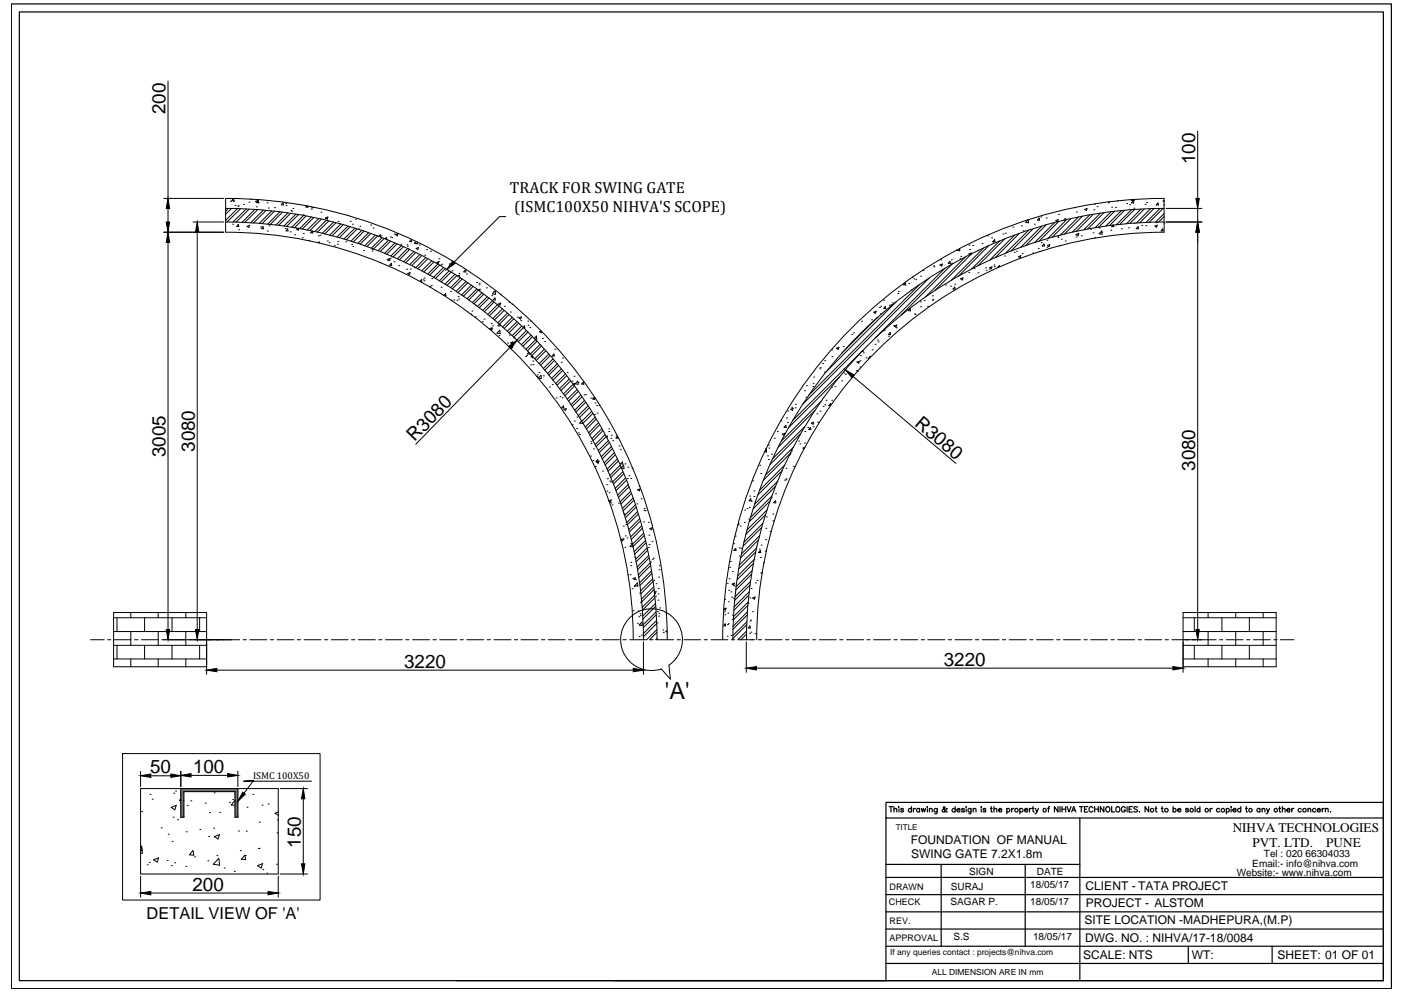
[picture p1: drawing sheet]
<svg xmlns="http://www.w3.org/2000/svg" width="297mm" height="210mm" viewBox="0 0 297 210" stroke-linecap="round" stroke-linejoin="round" font-family="sans-serif">
<!-- layer: 0 -->
<g fill="none" stroke="#000" stroke-width=".21">
<path d="M35.5 17.2v24.8M253.4 27.8v14.2M34.7 42h12.6M34.7 49.1h12.6M35.5 44.1v2.9M35.5 51.3v81.9M40.8 47h6.5M41.7 49.1v84.1M47.8 47a88.4 88.4 0 0 1 88.3 88.3M47.8 44.1a91.2 91.2 0 0 1 91.2 91.2M48.3 44.1l-.6 .6M48.6 42h.1"/>
<path d="M48.8 42.6h.1M49 44.1l-1.3 1.2M49.2 47.4h.1M49.4 42.6h.1M49.4 42l-.3 .4h.4M49.4 42l.1 .4M49.7 43.5h.1M50.2 44.1l-2.5 2.5M50.3 43.6h.1M50.4 43.6h.1M50.4 47.5l-.3 .4h.4l-.1-.4M50.5 48.6h.1"/>
<path d="M50.9 44.2l-2.9 2.8M51.5 43.3h.1M52.1 44.2l-2.8 2.8M52.3 47.9l.5-.2-.2 .4zM52.6 42.8h.1M52.7 44.3l-2.8 2.7M53.1 42.1h.1M53.9 44.3l-2.7 2.8M54.2 43.8h.1M54.3 42.9h.1M54.4 42.9l-.4-.3 .6-.2-.2 .5M54.5 44.4l-2.7 2.7"/>
<path d="M54.6 42.9h.1M54.6 42.4l.1 .5h-.4zM55.1 48h.1M55.7 47.9v.5h-.4zM55.7 44.5l-2.7 2.6M56.3 44.5l-2.7 2.7M56.5 42.9h.1M56.6 48.9h.1M56.8 44h.1M56.9 47.8h.1M57.5 44.6l-2.7 2.7M58.1 43.9h.1"/>
<path d="M58.1 44.7l-2.7 2.6M59.2 44.8l-2.6 2.6M59.8 44.9l-2.6 2.6M59.8 42.9l-.3 .4 .4 .1M59.9 42.9l.1 .5M60.4 48.4h.1M60.4 43.1h.1M60.5 43.5h.1M60.9 45.1l-2.5 2.5M60.9 48.8v-.4l-.4 .4 .4 .1M61.4 49.1h.1M61.5 45.2l-2.6 2.5"/>
<path d="M61.6 44.5h.1M61.7 44.7h.1M62 44.1h.1M62.3 49.7h.1M62.6 45.3l-2.5 2.5M63.1 48.3l-.4 .2 .4 .2 .1-.4M63.1 45.4l-2.5 2.5M64 50.3h.1M64.1 45.5h.1M64.2 49.4h.1M64.2 45.6l-2.4 2.5M64.8 45.7l-2.5 2.5"/>
<path d="M64.9 43.5l-.2 .3h.5l-.1-.2M65.3 50.9h.1M65.9 44.2h.1M65.9 45.9l-2.5 2.5M65.9 44h.1M66.1 48.9l-.4 .4h.5l-.1-.4M66.2 43.9h.1M66.4 46l-2.4 2.5M67.2 51.4l.4-.2-.1 .2M67.4 49.9h.1M67.4 46.3l-2.4 2.4M67.7 49.8h.1"/>
<path d="M67.9 44.9h.1M68 46.4l-2.4 2.4M68.9 46.2h.1M68.9 46.1l.5-.2-.2 .5zM69 46.6l-2.4 2.4M69.2 51h.1M69.5 46.8l-2.4 2.3M69.6 51.3h.1M70.6 47l-2.4 2.4M70.8 52h.1M71.1 47.1l-2.4 2.4M71.4 51.7h.1"/>
<path d="M71.4 51.1h.1M71.5 46.8h.1M72.1 47.4l-2.3 2.4M72.6 47.6l-2.3 2.3M73.1 51.2h.1M73.5 45.6h.1M73.6 47.9l-2.3 2.3M74.1 48l-2.3 2.3M74.1 46.8h.1M74.4 51.7h.1M74.5 47.4h.1M74.7 52.1h.1"/>
<path d="M75.1 48.3l-2.3 2.3M75.2 46.4h.1M75.6 48.5l-2.3 2.2M75.8 48.5h.1M76.1 47.9h.1M76.5 48.8l-2.3 2.2M76.9 53h.1M77 48.9l-2.3 2.3M78 49.3l-2.3 2.2M78.4 47.6h.1M78.4 49.4l-2.2 2.3M78.7 53.1h.1"/>
<path d="M78.7 52.8h.1M78.9 48.2h.1M79.4 49.8l-2.2 2.2M79.9 49.9l-2.3 2.3M80.1 50l.4-.3v.5M80.6 49.9h.1M80.8 50.3l-2.2 2.2M81.3 50.5l-2.3 2.2M81.5 50.6l.3-.4 .1 .5h-.2M81.9 54.9l.5-.2-.1 .5zM82.2 50.9l-2.2 2.2M82.4 55h.1"/>
<path d="M82.6 50.2h.1M82.6 54.6h.1M82.6 51l-2.2 2.2M82.8 55.7l.1 .5-.4-.1zM82.9 50.3h.1M83.3 55.4h.1M83.4 49.5h.1M83.6 51.4l-2.2 2.2M83.7 49.6l.5-.2-.1 .5zM84 51.6l-2.2 2.2M84.4 56.2h.1M84.8 51.7h.1"/>
<path d="M84.9 52l-2.2 2.2M85.3 52.2l-2.1 2.2M86 57h.1M86.1 51.8h.1M86.2 52.1h.1M86.2 52.6l-2.1 2.2M86.3 57.9l.5-.2-.2 .4zM86.3 52.6h.1M86.6 52.8l-2.1 2.2M86.8 56.9h.1M87.1 51.1l-.1-.4-.4 .4 .5 .1M87.5 53.2l-2.1 2.2"/>
<path d="M87.7 56.5l.2 .1M87.9 51.5h.1M88 53.5l-2.2 2.1M88 51.1l-.3 .4 .6 .1v-.4M88 52.6l.5-.2-.1 .4zM88.7 51.8h.1M88.8 53.9l-2.1 2.1M88.8 59.5l.4-.3 .1 .6M89.2 54.1l-2.1 2.1M89.5 59.2h.1M89.7 58.8h.1M89.7 59.4h.1"/>
<path d="M89.9 54h.1M90.1 54.5l-2.1 2.2M90.2 52.8h.1M90.5 54.8l-2.1 2.1M91.1 53.2h.1M91.3 59h.1M91.3 55.2l-2.1 2.1M91.8 55.4l-2.2 2.2M92.4 55.5l.5-.2-.2 .4zM92.6 55.9l-2.1 2.1M92.8 54.8h.1M93 56.1l-2.1 2.1"/>
<path d="M93.2 56.1h.1M93.5 55.9h.1M93.8 56.6l-2.1 2.1M94.2 56.8l-2.1 2.1M95 55.9h.1M95 57.3l-2.1 2.1M95.4 57.6l-2.1 2M95.6 57.3h.1M96 55.7h.1M96.2 58.1l-2.1 2M96.6 58.3l-2 2.1M96.8 58.4l.4-.2-.1 .4"/>
<path d="M97.1 57.9h.1M97.4 58.8l-2.1 2.1M97.8 59l-2.1 2.1M98.5 57.1l-.4 .4 .4 .1M98.5 57.1l.1 .5M98.6 59.6l-2.1 2M98.7 58h.1M99 59.8l-2.1 2.1M100.8 59.8h.1M101.4 59.9h.1M107 45.8h-1.3l-9.7 9.7M191.5 59.8l.1 .5h-.4z"/>
<path d="M192.3 60h.1M193.2 58.5l-.1 .1M193.3 59h.1M193.7 59.2h.1M194.8 58.4h.1M195.3 57.3h.1M196.5 58.9l-26.7 26.7M197.5 56.2h.1M197.6 56.5h.1M198.9 56.1l.5-.2-.2 .4zM199 55h.1M199.9 56.8l-14.7 14.7"/>
<path d="M201 55.3l.1 .4h-.5zM201.3 55h.1M201.3 55.7h.1M201.5 55.9l-10.9 10.8M202.9 52.9h.1M203 52.6v.5l-.6-.2h.1M203.1 54.8h.1M203.2 59l.5-.2-.1 .5zM203.3 54.3h.1M204.2 54.4l-8.4 8.4M205 57.6h.1M205 51.9h.1"/>
<path d="M205.1 52.8h.1M205.4 53.7l.1-.2-.5 .2 .2 .2M205.6 53.7l-7.8 7.8M205.8 51.9h.1M206.1 56.8h.1M206.8 53h.1M206.9 57.7h.1M207.8 51.5h.1M208.1 52.5l-6.9 6.8M208.5 56.7h.1M208.6 57.2h.1M208.9 49.9h.1"/>
<path d="M209.2 52l-6.4 6.4M209.3 56.9h.1M209.4 56.7l.5-.2-.2 .4zM209.8 50.3h.1M210 51.2h.1M210.3 56.1h.1M210.3 56.4h.1M210.4 50.7l.1 .5-.5-.1zM211.4 56.2l-.3 .4M211.4 56.2l.1 .3M211.5 51l-5.9 5.9M212.2 49.5h.1"/>
<path d="M212.5 54.2h.1M212.5 50.6l-5.6 5.6M212.7 49.3h.1M214.3 48h.1M214.6 53.4h.1M214.7 49.8l-5.3 5.3M215 53.2h.1M215.5 54.3l.5-.2-.2 .5zM215.7 49.4l-5.2 5.2M216.1 47.8h.1M216.3 53.7h.1M216.4 48.8h.1"/>
<path d="M217.5 46.5l.1 .6h-.6l.5-.6M217.6 48.7l-4.8 4.9M218.5 53.5h.1M218.6 48.4l-4.7 4.8M218.8 47.4h.1M219.7 52.6h.1M219.9 46.1v.5h-.4zM219.9 53.2h.1M220.2 45.9h.1M220.3 51.3h.1M220.4 47.9l-4.5 4.5M220.9 51.6l.1 .5h-.5z"/>
<path d="M221.3 46.1h.1M221.3 47.6l-4.4 4.4M221.5 52.3h.1M221.5 50.8h.1M221.6 51.9l.5-.1-.2 .4zM223.1 47.1l-4.2 4.2M223.4 46.7l.5-.2-.2 .4zM223.5 46.8h.1M223.8 50.2h.1M223.8 50h.1M224 45.4h.1M224 46.9l-4.2 4.1"/>
<path d="M224.2 52h.1M224.5 50.6h.1M225.1 46.6h.1M225.2 46.3h.1M225.4 51h.1M225.7 46.5l-4 4M226.5 46.3l-3.9 3.9M227.4 43.9h.1M227.6 49.7h.1M227.7 50.2h.1M227.7 44.9h.1M227.7 49.6l.5-.2-.1 .5z"/>
<path d="M228.2 45.9l-3.9 3.9M228.8 49.9h.1M229 45.8l-3.8 3.7M229.5 44.3l.5-.2-.1 .5zM230.5 45.5l-3.6 3.6M230.7 48.5h.1M231.3 49.3h.1M231.3 45.4l-3.6 3.6M231.4 44.4h.1M231.6 50.3h.1M231.6 43.2h.1M232.1 43.7h.1"/>
<path d="M232.6 48.2h.1M232.8 45.1l-3.5 3.5M233 49.1h.1M233.1 48.9l.1 .7-.7-.1zM233.6 45l-3.5 3.5M234.5 42.9h.1M234.6 42.7h.1M235 48.7h.1M235.1 44.8l-3.4 3.4M235.2 43.8h.1M235.3 47.9h.1M235.6 47.6v.3h-.4l.2-.2"/>
<path d="M235.8 44.7l-3.4 3.4M236 43.9h.1M236.4 42.5h.1M237.3 48.4h.1M237.3 44.6l-3.3 3.2M237.9 44.5l-3.2 3.2M238.4 43.1h.1M238.7 48.2h.1M239 43.3h.1M239.4 44.4l-3.2 3.2M239.5 42.2l-.2 .2 .7 .1v-.3M239.8 42.5v.5l-.4-.1z"/>
<path d="M239.9 44.1h.1M239.9 47.3h.1M240.1 44.3l-3.2 3.2M240.8 47.9l.1 .5h-.5zM241.4 44.2l-3.1 3.2M241.5 47.7h.1M242.1 44.2l-3.1 3.1M242.3 43.3h.1M242.4 47.7h.1M242.6 42.9h.1M243.4 44.1l-3 3.1M244.1 44.1l-3 3"/>
<path d="M244.3 47.8l.5-.1-.1 .4zM244.7 47.1h.1M245.1 43.4h-.5l.4-.4 .1 .4M245.4 44.1l-2.9 3M246 48.4l.1 .5-.5-.1zM246.1 44.1l-3 2.9M246.2 43.4h.1M246.2 47.2h.1M246.3 42.5h-.2l.2 .2M246.3 45.2l-1.8 1.8M246.3 45.8l-1.2 1.2M246.3 42v7.1"/>
<path d="M246.3 47a88.4 88.4 0 0 0-88.4 88.3M246.3 49.1a86.2 86.2 0 0 0-86.2 86.2M246.3 44.1a91.2 91.2 0 0 0-91.2 91.2M246.3 42a93.4 93.4 0 0 0-93.4 93.3M246.7 44.1h7.6M246.7 47h7.6M253.4 44.1v2.9M253.4 49.1v84.1M90.9 60.7l.2-.1-.1 .2M91.3 60.4h.1M93.3 60.8h.1M94.3 62.1l-.4 .4"/>
<path d="M94.3 62.1v.5l-.4-.1M95.3 61.7h.1M95.5 63.5h.1M96 63.5h.1M96.7 63.5h.1M96.9 62.7h.1M97.1 63.3h.1M99.7 66.5l.1-.1v.2M99.7 60.4l-2.1 2M99.9 65.8h.1M100.1 60.6l-2.1 2.1M100.5 67h.1"/>
<path d="M100.6 64.6h.1M100.9 61.2l-2.1 2M101.1 61.4l.5-.2-.1 .4M101.2 61.4l-2 2.1M101.4 60.3h.1M102 62l-2.1 2M102.1 68.1h.1M102.3 62.3l-2 2M102.4 67.5h.1M102.9 60.9h.1M103.1 62.8l-2.1 2M103.4 63.1l-2 2"/>
<path d="M103.7 69.6l.5-.2-.2 .4zM103.8 69.4h.1M104 68.5h.1M104 62.6h.1M104.2 62.2l.6-.6v.7zM104.2 63.7l-2.1 2M104.2 68.9h.1M104.5 61.7h.1M104.5 63.9l-2 2.1M104.7 63l.1 .5-.5-.1zM105.1 70.5l.6-.6 .1 .7-.7-.1M105.2 64.5l-2 2"/>
<path d="M105.4 64.3l.5-.2-.1 .4zM105.6 71h.1M105.6 64.8l-2.1 2M105.6 68.6l-.2 .3h.4M105.8 68.7v.2M105.9 62.3h.1M106.3 65.4l-2 2M106.7 65.7l-2.1 2M106.7 64.8h.1M107.3 66.3l-2 2M107.4 72.6h.1M107.7 73.3h.1"/>
<path d="M107.7 66.6l-2.1 2M107.7 64h.1M107.8 70.9h.1M107.9 73.6l-19.9 20.4M108 66h.1M108 72.5l.5-.2-.1 .5zM108.3 73.6h.1M108.4 64.4h.1M108.4 67.2l-2.1 2M108.7 67.5l-2 2M108.7 71.5h.1M109.4 68.1l-2.1 2"/>
<path d="M109.4 67.1h.1M109.7 68.4l-2 2M109.8 67.3l.5-.3-.2 .5zM110.2 67.8h.1M110.4 69l-2 2M110.7 69.3l.2-.4 .1 .5h-.2M110.7 69.3l-2 2.1M111.2 75.4h.1M111.4 70l-2.1 2M111.4 75.2h.1M111.7 67.9h.1M111.7 68.8h.1"/>
<path d="M111.7 70.3l-2 2M111.9 74.5l-.3 .4h.4v-.2M112.1 69.3h.1M112.3 68h.1M112.3 77.2h.1M112.3 70.9l-2 2M112.4 75.5l.3 .2 .1-.2M112.6 75.4l-.3 .1M112.7 71.2l-2.1 2.1M112.7 76.4h.1M112.8 77.1h.1M113 71.6l.5-.5 .1 .7-.5-.1"/>
<path d="M113.3 71.9l-2 2M113.6 79.7h.1M113.6 72.2l-2 2M113.7 79.3h.1M114 78.8h.1M114.2 72.9l-2 2M114.5 70l-.4 .2 .4 .2 .1-.3M114.5 73.2l-2 2.1M114.8 71.6h.1M115 79.5h.1M115.2 73.9l-2.1 2M115.2 72.2h.1"/>
<path d="M115.5 74.2l-2.1 2.1M116.1 74.9l-2 2M116.4 75.3l-2 2M117 75.9l-2 2.1M117.2 74.9l-.4 .4h.4M117.2 74.9l.1 .4M117.3 76.3l-2 2M117.4 73.9h.1M117.9 77l-2 2M118.2 77.3l-2.1 2.1M118.7 76.7h.1M118.7 78l-2 2.1"/>
<path d="M119 75.8h.1M119 78.4l-2 2.1M119.6 79.1l-2.1 2.1M119.9 79.5l-2.1 2M120 78.8h.1M121.4 79.6h.1M172.2 79.8h.1M173.4 78h.1M173.5 77.8h.1M174.1 76.9h.1M174.4 78.7h.1M174.5 76.3h.1"/>
<path d="M176 74h.1M176 75.5h.1M177 73.7l.5-.2-.2 .4zM177.7 79.7l-10.9 10.8M178.4 73.3h.1M178.5 78.9h.1M178.9 79.2h.1M180.2 70.8h.1M180.5 79.7l21.8 18.4M180.5 70.4h.1M181.2 78.4h.1M181.3 76.6l.5-.2-.1 .5z"/>
<path d="M181.3 78.6h.1M181.9 77.7h.1M182 76.4h.1M182 75.3h.1M182.2 70.4h.1M182.3 68h.1M182.4 74.3l-14.7 14.7M182.6 74.1v.3l-.2-.1M182.7 74.7h.1M183.2 75.7h.1M184.2 75.6l-.1-.2-.3 .4h.1M184.4 67.7h.1"/>
<path d="M184.5 74h.1M184.9 66.1l.5-.2-.2 .4zM185.2 72.8h.1M185.5 67.3h.1M185.6 72h.1M185.7 67.1l-7.6 7.6M185.8 72.3h.1M186 65.1h.1M186.3 66.4h.1M186.3 64.8h.1M187 63.5h.1M187.1 70h.1"/>
<path d="M187.3 64.8l.1 .5h-.4zM188 71.1h.1M188.2 64.6h.1M188.3 70.3l.1 .5h-.4zM188.5 64.5h.1M188.8 64.1h.1M189 68.9h.1M189.2 69l.5-.2-.1 .4zM189.6 69.4h.1M189.7 63.8l-15 14.9M189.9 62.1h.1M190.1 61.7h.1"/>
<path d="M192.6 65.3v.5l-.4-.1zM192.8 61.3h.1M193.5 66.4h.1M193.6 66.5h.1M194.6 60.2l-23.5 23.4M194.7 63.9h.1M194.8 64.9h.1M195.5 63.6h.1M196.3 64.8h.1M197.3 63.5h.1M197.3 62.6h.1M197.3 63.4h.1"/>
<path d="M200.1 60.3h.1M201.2 60.6h.1M202 60.1h.1M202 60.7l.1 .5h-.5zM114.5 80.1v-.7l-.6 .6 .6 .1M116.3 81.9h.1M116.8 81.4h.1M117.7 84.2h.1M118.5 83.9h.1M118.9 84.2h.1M119.2 85.9l.1 .4h-.4zM119.3 86.6l.5-.2-.1 .5z"/>
<path d="M120.4 80.2l-2 2M120.7 80.6l-2 2M121 89.9h.1M121.1 80.6h.1M121.2 81.3l.4-.2-.2 .5M121.3 81.3l-2.1 2.1M121.5 89.1h.1M121.5 81.7l-2 2.1M121.7 81.2l.5-.6 .1 .7-.6-.1M122 90.7h.1M122.1 88.3h.1M122.1 82.5l-2.1 2"/>
<path d="M122.3 81h.1M122.3 82.8l-2 2.1M122.4 91.6h.1M122.6 91.9h.1M122.9 83.6l-2.1 2M123 89.1l-.4 .4 .7 .1v-.1M123.1 84l-2 2M123.4 80.8l.1 .5h-.5zM123.6 83.6h.1M123.6 84.7l-2 2.1M123.9 83.5h.1M123.9 85.1l-2.1 2.1"/>
<path d="M124.4 85.9l-2.1 2.1M124.7 86.3l-2.1 2.1M125 96.5h.1M125 84.2h.1M125 93.5h.1M125 93.8h.1M125.2 87.1l-2.1 2M125.4 84.5h.1M125.4 87.5l-2.1 2.1M125.5 97.4h.1M125.5 95h.1M125.8 87.7h.1"/>
<path d="M125.8 84.1l-.4 .2 .4 .2 .1-.3M125.9 85.3h.1M125.9 88.3l-2.1 2.1M125.9 98.7h.1M126.1 88.7l-2 2.1M126.2 85.8h.1M126.2 97.8l.5-.2-.1 .4zM126.4 87.4h.1M126.4 97.3l-.3 .4h.4M126.5 97.3l.1 .4M126.6 89.5l-2.1 2.1M126.7 85.8h.1"/>
<path d="M126.9 89.9l-2.2 2.1M127.3 90.7l-2.1 2.1M127.5 99.7h.1M127.5 91.1l-2 2.1M128 92l-2.1 2.1M128.4 92.7l.1-.4-2.4 2.2M128.7 93.2l-2.1 2.2M128.8 90.7h.1M128.8 91.3h.1M128.9 93.7l-2.1 2.1M129.2 92.7h.1M129.3 92.1h.1"/>
<path d="M129.3 94.5l-2.1 2.1M129.5 94.9l-2.1 2.2M129.7 93.2h.1M129.9 95.8l-2.1 2.1M130.2 96.3l-2.2 2.1M130.3 92.3h.1M130.6 97.1l-2.2 2.2M130.6 92.3l-.3 .4h.5l-.1-.2M130.8 97.6l-2.2 2.1M131 94.3h.1M131.2 98.5l-2.2 2.1M131.3 95.2h.1"/>
<path d="M131.4 98.9l-2.2 2.2M131.4 99l.5-.6 .1 .7-.6-.1M131.7 97.7l.1 .5h-.5zM131.8 99.8l-2.2 2.2M132.2 98.2h.1M132.8 98.8h.1M133.7 99h.1M160.7 98.5h.1M162 95l.1 .4h-.2M162.1 95l.1 .7-.4-.1M162.4 96.5h.1M162.5 94.2h.1"/>
<path d="M162.6 97.2h.1M162.7 94.8h.1M163.2 96.1h.1M163.8 92.7h.1M164.5 91.3h.1M165.2 89.1h.1M165.5 99.6l-5.2 5.1M165.5 91.9l.5-.2-.1 .4zM166 98.4l-5.3 5.3M166.2 90l-.3 .4 .4 .1M166.3 99.1h.1M166.3 90l.1 .5"/>
<path d="M166.4 88.4h.1M166.6 89.4h.1M166.7 87h.1M167.1 96.2h.1M167.2 96l-5.7 5.6M167.3 95.7v.2h-.1M167.3 86.6l.5-.2-.1 .5zM167.5 95.4h.1M167.5 86.2h.1M167.8 94.6l-5.8 5.9M167.9 98.7h.1M168.2 86.3h.1"/>
<path d="M168.3 85.5h.1M169 93.3h.1M169.2 93.9h.1M169.4 91.8l-6.5 6.5M170.2 93.8h.1M170.2 82.7h.1M170.3 94.7l-.4 .1 .2 .2M170.3 90.3l-6.9 6.8M170.3 91.3h.1M170.5 84.1h.1M170.6 81.6h.1M170.9 90.5h.1"/>
<path d="M171.5 90.5l.1 .4h-.5zM171.6 89.5l.6-.1-.2 .4zM172 81.8h.1M172 81.1h.1M172 90.3h.1M172.4 86.9l-7.8 7.7M172.8 87.6h.1M173 89.4h.1M173.5 87h.1M173.8 84.9l-8.5 8.4M174.1 86h.1M174.5 85.7h.1"/>
<path d="M174.7 84.7h.1M175.7 85.4l-.4 .4 .4 .1M175.7 85.4l.1 .4M175.9 81.9h.1M176 84.7h.1M176.6 81.8h.1M178.1 80.6h.1M128.4 103.9h.1M128.4 102.6h.1M128.5 101.3h.1M128.8 106l.5-.2-.2 .4zM128.8 104.3h.1"/>
<path d="M129 101.8h.1M129.2 106.4h.1M129.2 102h.1M129.5 106.8h.1M130.8 106.5h.1M131.9 111.3h.1M131.9 114.1h.1M131.9 114l-.2 .5-.4-.3 .6-.2M131.9 108.7h.1M132 100.2l-2.2 2.2M132.2 115.8h.1M132.3 113.4h.1"/>
<path d="M132.3 101.2l-2.2 2.2M132.4 111h.1M132.5 101.6l-2.2 2.2M132.7 113.8h.1M132.7 101.2h.1M132.9 102.6l-2.2 2.2M133.1 100.7h.1M133.1 103l-2.3 2.2M133.4 115h.1M133.4 119.7h.1M133.4 104l-2.2 2.2M133.5 119h.1"/>
<path d="M133.5 101.2h.1M133.6 104.4l-2.3 2.3M133.7 115.3h.1M133.8 115.1l-.5 .5 .6 .1M133.9 105.4l-2.3 2.2M134.1 105.9l-2.3 2.2M134.3 117.9h.1M134.4 106.8l-2.3 2.3M134.6 107.3l-2.3 2.3M134.7 106.6h.1M134.9 108.3l-2.3 2.3M134.9 103.6l.4 .3 .1-.5-.5 .3"/>
<path d="M135 108.8l-2.3 2.3M135.2 102.9h.1M135.3 109.8l-2.3 2.3M135.5 110.3l-2.4 2.3M135.7 105.6h.1M135.7 111.3l-2.3 2.3M135.9 111.8l-2.4 2.4M136.1 110.4h.1M136.2 112.8l-2.4 2.4M136.2 108h.1M136.3 107.6h.1M136.3 113.3l-2.4 2.4"/>
<path d="M136.5 108.1h.1M136.6 114.4l-2.5 2.3M136.6 114.9l-2.3 2.4M136.9 115.9l-2.4 2.4M137 116.4l-2.4 2.5M137.2 115.9h.1M137.2 110.5h.1M137.2 117.5l-2.4 2.5M137.3 113.2h.1M137.3 115.2h.1M137.3 118.1l-2.4 2.5M137.5 111.9l.5-.2-.1 .4z"/>
<path d="M137.5 119.2l-2.5 2.5M137.6 119.7l-2.5 2.5M137.7 118.9h.1M138 114.6h.1M138 118.3h.1M138.2 118.1h.1M139.5 119.7h.1M154.5 118.8h.1M155.2 115h.1M155.6 113.4h.1M155.6 116l-.3 .4 .4 .1-.1-.5M156.1 111l.2 .1"/>
<path d="M156.3 110.5v.5M156.4 115.9h.1M156.4 117.6h.1M156.6 111.3h.1M156.7 116h.1M157.5 110.6h.1M157.6 107.9h.1M158.1 107.6h.1M158.4 109.8h.1M158.5 107.4h.1M158.6 105h.1M158.9 105.9l-.1-.4-.3 .4 .4 .1"/>
<path d="M158.9 106.1h.1M159.2 101.8h.1M159.4 119.2l-3.5 3.5M159.5 105.1h.1M159.5 103.9h.1M159.5 118.4l-3.5 3.5M159.9 116.8l-3.6 3.6M160.1 115.9l-3.7 3.7M160.5 114.2l-3.8 3.8M160.6 116.2h.1M160.6 116.9h.1M160.7 113.4l-3.8 3.8"/>
<path d="M160.9 116.5v.4h-.4zM160.9 118h.1M160.9 100.2h.1M161 115.3h.1M161.1 111.6l-3.9 4M161.4 110.7l-4 4.1M161.5 119.1h.1M161.9 116.6h.1M162 114.2h.1M162 108.9l-4.2 4.2M162 111.8h.1M162.1 109.4h.1"/>
<path d="M162.2 107.9l-4.2 4.3M162.9 112.5h.1M162.9 106l-4.4 4.4M163.2 105.4h.1M163.3 105l-4.5 4.5M163.5 110.2h.1M163.5 108.7h.1M164 106l-.3 .4h.4M164.1 104.5h.1M164.1 105.9l.1 .5M164.1 102.9l-4.7 4.7M164.5 101.8l-4.8 4.9"/>
<path d="M166 101.6h.1M166.2 101.5h.1M166.4 101.3h.1M19.2 135.4h2.8M22.8 135.4h.6M24 130.7h19.7M24 133.6h19.7M24 136.6h19.7M24 139.4h19.7M24.2 135.4h3.6M24.8 130.7v2.9M24.8 136.6v2.8"/>
<path d="M27.7 129.6v1.1M27.7 133.6v3M27.7 139.4v1.7M28.5 135.4h.7M29.9 135.4h3.6M30.6 130.7v2.9M30.6 136.6v2.8M33.5 129.6v1.1M33.5 133.6v3M33.5 139.4v1.7M34.2 135.4h16.5M36.4 130.7v2.9"/>
<path d="M36.4 136.6v2.8M39.3 129.6v1.1M39.3 133.6v3M39.3 139.4v1.7M42.2 130.7v2.9M42.2 136.6v2.8M51.4 135.4h.7M52.9 135.4h3.6M57.2 135.4h.7M58.6 135.4h3.6M62.9 135.4h.7M64.3 135.4h3.6"/>
<path d="M68.7 135.4h.7M70.1 135.4h3.5M74.4 135.4h.7M75.8 135.4h3.6M80.1 135.4h.7M81.6 135.4h3.5M85.8 135.4h.8M87.3 135.4h3.6M91.6 135.4h.7M93 135.4h3.6M97.4 135.4h.6M98.7 135.4h3.6"/>
<path d="M103.1 135.4h.7M104.5 135.4h3.6M108.8 135.4h.7M110.2 135.4h3.6M114.5 135.4h.8M116 135.4h3.6M120.3 135.4h.7M121.7 135.4h3.6M126 135.4h.7M127.5 135.4h3.5M131.8 135.4h.7M132.9 121.7h.1"/>
<path d="M133.2 135.4h3.6M133.3 121.6h.1M133.7 124.6h.1M133.9 129.2h.1M133.9 122.4l.5-.2-.1 .5zM134 135.3a86.2 86.2 0 0 0-86.2-86.2l-.1-7.1a93.4 93.4 0 0 1 93.5 93.3M134.2 124.1h.1M134.3 123.9l.6-.6v.7zM134.4 122.6h.1M134.9 131.9h.1M135 129.3h.1M135.2 130.5h.1"/>
<path d="M135.2 134.7h.1M135.3 132.3h.1M135.3 125.5h.1M135.4 129.9h.1M135.5 130.2h.1M135.5 127.5h.1M135.7 134.4h.1M135.8 131.6l-.6 .6 .7 .2M135.8 131.6l.1 .7M136.1 135.8v6.9M137.8 120.8l-2.5 2.5M137.9 121.4l-2.5 2.5"/>
<path d="M138.1 122.5l-2.6 2.5M138.2 123l-2.6 2.6M138.3 124.2l-2.6 2.6M138.3 122.8h.1M138.4 124.7l-2.7 2.7M138.4 125.3l.4-.1-.1 .4-.2-.1M138.5 125.9l-2.7 2.7M138.5 126.5l-2.6 2.6M138.7 127.7l-2.7 2.7M138.7 126.1h.1M138.7 128.3l-2.7 2.7M138.8 123.5h.1"/>
<path d="M138.8 129.5l-2.8 2.7M138.8 130.1l-2.7 2.7M138.9 131.3l-2.8 2.8M138.9 131.9l-2.8 2.8M138.9 135.4h3.6M139 133.2l-2.2 2.2M139 135.1l-.3 .3M139 133.8l-1.6 1.6h.8M139 131.8h.1M139.1 129.4h.1M139.2 127h.1M139.2 125.7h.1"/>
<path d="M139.3 124.5h.1M139.3 122.1h.1M139.3 130.4h.1M139.4 129.8h.1M139.4 120.6h.1M139.6 128.6h.1M140.2 133.3h.1M140.3 133.8h.1M141.1 133.5l-.2 .1 .2 .2M143.2 135.4h.8M144.7 135.4h3.5M149 135.4h.7"/>
<path d="M150.4 135.4h3.6M153.1 128.9l.5-.2-.1 .4zM153.2 129.5h.1M153.3 126.8h.1M153.4 130.1h.1M153.4 132l-.3 .4h.4M153.4 132l.1 .4M153.8 134.6h.1M153.9 123.4h.1M153.9 132.2h.1M154 129.7h.1M154.1 127.3h.1"/>
<path d="M154.1 132h.1M154.2 124.9h.1M154.2 122.5h.1M154.4 120h.1M154.6 125.3h.1M154.6 134.5h.1M154.7 135.4h.7M154.8 126.4h.1M154.9 131h.1M154.9 123.6l.5-.2-.1 .5zM154.9 120.9h.1M154.9 130.2h.1"/>
<path d="M155.2 126.6h.1M155.3 124h.1M157.9 135.8v6.5M157.9 133.5l-1.8 1.9h3.6M157.9 134.2l-1.2 1.2M158 132.2l-2.9 2.9M158 131.6l-2.9 2.9M158.1 130.2l-3 3M158.1 129.5l-3 3M158.2 128.1l-3.1 3.1M158.3 127.7h.1M158.3 127.6v.1"/>
<path d="M158.3 127.4l-3.1 3.1M158.4 126l-3.1 3.1M158.5 125.3l-3.2 3.1M158.6 134h.1M158.7 126.5h.1M158.7 132.4v.5h-.4zM158.7 131.4h.1M158.7 123.8l-3.3 3.2M158.8 131.2h.1M158.8 123l-3.3 3.3M158.9 133.8h.1M158.9 124.5h.1"/>
<path d="M159 121.5l-3.4 3.4M159.1 135.4h.1M159.1 120.8l-3.4 3.3M159.2 129.4h.1M159.7 134.1h.1M159.8 126.3l-.2 .5-.4-.3 .6-.1M159.8 123.3h.1M160.1 122.8h.1M160.4 135.4h.7M161.2 121.1l-.2 .1 .2 .2M161.9 135.4h3.6M166.2 135.4h.7"/>
<path d="M167.6 135.4h3.6M171.9 135.4h.7M173.3 135.4h3.6M177.7 135.4h.7M179.1 135.4h3.6M183.4 135.4h.7M184.8 135.4h3.6M189.1 135.4h.8M190.6 135.4h3.6M194.9 135.4h.7M196.3 135.4h3.6M200.6 135.4h.7"/>
<path d="M202 135.4h3.6M206.4 135.4h.7M207.8 135.4h3.6M212.1 135.4h.7M213.5 135.4h3.6M217.8 135.4h.8M219.3 135.4h3.5M223.5 135.4h.8M225 135.4h3.6M229.3 135.4h.7M230.7 135.4h3.6M235 135.4h.7"/>
<path d="M236.5 135.4h3.6M240.8 135.4h.7M242.2 135.4h3.6M246.5 135.4h.7M247.9 135.4h9.4M250.3 130.7h19.7M250.3 133.6h19.7M250.3 136.6h19.7M250.3 139.4h19.7M252.7 130.7v2.9M252.7 136.6v2.8M255.6 129.6v1.1"/>
<path d="M255.6 133.6v3M255.6 139.4v1.7M258 135.4h.7M258.5 130.7v2.9M258.5 136.6v2.8M259.4 135.4h3.6M261.4 129.6v1.1M261.4 133.6v3M261.4 139.4v1.7M263.7 135.4h.7M264.3 130.7v2.9M264.3 136.6v2.8"/>
<path d="M265.2 135.4h3.6M267.2 129.6v1.1M267.2 133.6v3M267.2 139.4v1.7M269.5 135.4h.7M270.9 135.4h2.9M25.9 159.5h41.8v30.9h-41.8zM43.7 141.1h-19.7v-11.5h19.7v13.1M45.9 141.8h88.1M141.5 140.7l.3 3-1.9-2.1a6.5 6.5 0 0 1-8.6-7 6.5 6.5 0 0 1 9.9-4.9 6.5 6.5 0 0 1 .3 11.1M160 141.4h88.1M250.3 141.1h19.7v-11.5h-19.7v12.7"/>
<path d="M29.7 166.9h29.2v18h-29.2zM29.7 179.9l.3 .1M29.7 163.2v3.2M29.8 179l-.1 .1M29.9 179l.1 1M30 171.7h.1M30 179.1l-.3 .3M30 179.1l.1 1.4M31.7 168.1h.1M31.9 164.2h4.2M32.2 169.1h.1M34.1 175.2h.1"/>
<path d="M35.6 176.5h.1M36.2 170.8l1.1-.4-.3 1zM36.4 178h.1M36.6 172.9h.1M36.8 167.8h.1M37.2 167.4h.1M37.6 173.5h.1M38.3 169l-.3 .4h.3M38.3 166.9v6h.6v-5.4h10.8v5.4h.6v-6M38.3 163.2v3.2M39.4 176h.1M39.6 170.5h.1"/>
<path d="M40.4 169.4h.1M40.4 164.1h7.8M40.8 180l-.7 .9 .9 .1-.2-1M42.3 175.5h.1M43.4 170h.1M44.1 177h.1M44.3 171.9h.1M45.2 175.2h.1M45.3 167.8h.1M45.4 177l1-.4-.3 .9zM46.5 171.9h.1M48.5 169.8h.1"/>
<path d="M49.2 169.2h.1M49.7 169.6l-.1-.2-.7 .9 .8 .1M50.3 163.2v3.2M50.4 175.8h.1M50.8 180h.1M52.1 175.9h.1M52.3 170.8h.1M53.5 168.1h.1M54.7 179.5h.1M54.8 179.5h.1M54.8 174h.1M55.4 170.4h.1"/>
<path d="M56.7 170.1h.1M58.6 176.2h.1M58.7 173.5h.1M58.9 171.8l-.7 .3 .7 .4M59.3 166.9h5.8M64.2 169v13.8M65.9 165.3h-14.4l2.2-.2-2.1 2.7M29.7 180.5l.4 .1M29.7 185.4v4.5M31.1 183h.1M31.6 182.5h.1M31.9 189h24.8"/>
<path d="M32.5 181.9l1.1-.4-.3 .9zM35.4 182.1h.1M36.2 183.1h.1M36.9 182.6h.1M39.3 183.3h.1M41.2 181.3h.1M44 182.1h.1M45.9 181h.1M46.3 181.6l.2 1.5-1.4-.2zM47.4 183.7h.1M49.6 184.4h.1M51.8 181l.2 .9-1-.1z"/>
<path d="M51.9 181h.1M54.5 183.2l1.1-.5-.4 1zM55.6 184h.1M56.5 184.8h.1M58.5 182.9h.1M58.9 185.4v4.5M59.3 184.9h5.8"/>
</g>
<g fill="#000" stroke="#000" stroke-width=".21">
<path d="M35.2 47h.7l-.4 2.1zM35.5 42l.4 2.1h-.7zM35.5 49.1l.4 2.2h-.7zM41.7 47l.4 2.1h-.8zM95.8 55.2l.5 .5-1.8 1.3zM253.4 47l.3 2.1h-.7zM253 42h.7l-.3 2.1zM107.6 73.3l1.8-1.3-1.3 1.8zM178.8 78.3l1.9 1.1-.5 .5zM35.2 133.2h.7l-.4 2.2zM41.3 133.2h.8l-.4 2.2zM253 133.2h.7l-.3 2.2z"/>
<path d="M43.7 141.8l2.2-.4v.7zM134 141.4l2.1 .4-2.1 .3zM157.9 141.4l2.1-.4v.8zM248.1 141l2.2 .4-2.2 .4zM29.7 164.2l2.2-.4v.7zM36.1 163.8l2.2 .4-2.2 .3zM38.3 164.1l2.1-.4v.7zM48.2 163.7l2.1 .4-2.1 .3zM51.3 167.6l.6 .4-1.6 1.6zM64.2 166.9l.3 2.1h-.7zM29.7 189l2.2-.4v.7zM56.7 188.6l2.2 .4-2.2 .3z"/>
<path d="M63.8 182.8h.7l-.3 2.1z"/>
</g>
<g fill="none" stroke="#000" stroke-width=".25">
<path d="M2.4 .8h292v208.4h-292zM4.1 2.5h288.6v205h-288.6zM187.4 173.1v34.4M188.1 170.7h.8M188.5 170.7v1.1M189.1 171.3l.3-.2h.3v.7M189.1 170.7v1.1M190.2 170.7v.1zM190.2 171.1v.7M191.2 171.2l-.2-.1-.4 .1 .6 .4-.1 .2h-.3l-.2-.2M192.8 171.2a.35 .35 0 0 0-.5 0 .35 .35 0 0 0 0 .5 .35 .35 0 0 0 .5-.1M192.8 170.7v1.1"/>
<path d="M193.2 171.1v.7M193.7 171.1h-.3l-.2 .3M194.5 171.2a.35 .35 0 0 0-.5 0 .35 .35 0 0 0 0 .5 .35 .35 0 0 0 .5-.1M194.5 171.1v.7M194.9 171.1l.2 .7 .3-.7 .2 .7 .2-.7M196.2 170.7v.1zM196.2 171.1v.7M196.6 171.3l.3-.2h.3v.7M196.6 171.1v.7M198.3 171.1v.8l-.2 .3h-.3M198.3 171.2a.37 .37 0 0 0-.6 0 .37 .37 0 0 0 0 .5 .37 .37 0 0 0 .6-.1M200.4 171.2l-.1-.1a1.01 1.01 0 0 1-.8 .7l-.2-.3 .6-.5-.1-.3-.2 .1v.3l.5 .7 .3-.1"/>
<path d="M202.1 171.2a.37 .37 0 0 0-.6 0 .37 .37 0 0 0 0 .5 .37 .37 0 0 0 .6-.1M202.1 170.7v1.1M202.5 171.4h.6a.36 .36 0 0 0-.5-.3 .36 .36 0 0 0-.2 .5 .36 .36 0 0 0 .5 .2l.2-.2M204 171.2l-.2-.1-.4 .1 .6 .3v.3h-.3l-.3-.2M204.4 170.7v.1zM204.4 171.1v.7M205.4 171.1v1l-.4 .1M205.4 171.2a.35 .35 0 0 0-.5 0 .35 .35 0 0 0 0 .5 .35 .35 0 0 0 .5-.1M205.9 171.3l.2-.2h.3l.1 .7M205.9 171.1v.7M207.6 170.7v.1zM207.6 171.1v.7"/>
<path d="M208.6 171.2l-.2-.1-.4 .1 .4 .2 .1 .4h-.3l-.2-.2M209.5 171.1h.4M209.7 170.7v.9l.3 .2M210.3 171.3l.3-.2h.2l.1 .7M210.3 170.7v1.1M211.3 171.4h.6a.34 .34 0 0 0-.3-.4 .34 .34 0 0 0-.3 .4l.1 .4h.3l.2-.2M213 171.2a.35 .35 0 0 1 .5 0 .35 .35 0 0 1 0 .5 .35 .35 0 0 1-.5-.1M213 171.1v1.1M214 171.1v.7M214.5 171.1h-.3l-.2 .3M215.8 171.2a.37 .37 0 0 1 .5 0 .37 .37 0 0 1 0 .5 .37 .37 0 0 1-.5-.1M215.8 171.1v1.1"/>
<path d="M216.8 171.4h.6a.36 .36 0 0 0-.5-.2 .36 .36 0 0 0-.1 .5 .36 .36 0 0 0 .5 .1l.1-.2M217.8 171.1v.7M218.2 171.1l-.4 .3M218.4 171.1h.4M218.6 170.7v.9l.2 .2M219.1 171.1l.3 .7 .3-.7M219.4 171.8l-.4 .4M221.6 171.1h.4M222.1 170.7l-.3 .2v.9M223.8 170.7v1.1l-.7-1.1v1.1M224.3 170.7v1.1M224.7 170.7v1.1"/>
<path d="M224.7 171.2h.8M225.5 170.7v1.1M225.7 170.7l.5 1.1 .4-1.1M226.7 171.8l.4-1.1 .5 1.1M226.9 171.4h.5M228.4 170.7h.7M228.5 173.1v34.4M228.8 170.7v1.1M229.4 171.2h.5M230.2 170.7h-.8v1.1h.8M231.2 171a.46 .46 0 0 0-.6-.3 .46 .46 0 0 0-.2 .7 .42 .42 0 0 0 .3 .4 .42 .42 0 0 0 .5-.2M231.6 171.2h.8"/>
<path d="M231.6 170.7v1.1M232.4 170.7v1.1M233.5 170.7v1.1l-.7-1.1v1.1M234 170.8a.49 .49 0 0 1 .8 .4 .49 .49 0 0 1-.8 .4l-.1-.2zM235.2 170.7v1.1h.6M236.2 170.8a.49 .49 0 0 1 .7 .4 .49 .49 0 0 1-.7 .4zM238.1 171a.46 .46 0 0 0-.7-.3 .46 .46 0 0 0-.1 .7 .4 .4 0 0 0 .4 .4 .4 .4 0 0 0 .4-.4h-.3M238.4 170.7v1.1M238.9 171.2h.4M239.6 170.7h-.7v1.1h.7M240.7 170.8l-.3-.1-.5 .1 .1 .3 .5 .3 .2 .2-.3 .2-.5-.2M241.1 171.7h.1"/>
<path d="M243 170.7v1.1l-.7-1.1v1.1M244.4 171.1h.4M244.5 170.7v.9l.3 .2M245.7 171.1h.4M245.9 170.7v.9l.3 .2M248.2 171.2a.35 .35 0 0 1 .5 0 .35 .35 0 0 1 0 .5 .35 .35 0 0 1-.5-.1M248.2 170.7v1.1M249.2 171.4h.6a.38 .38 0 0 0-.5-.3 .38 .38 0 0 0-.1 .6 .38 .38 0 0 0 .5 .1l.1-.2M251.4 171.2l-.2-.1-.4 .1 .5 .2 .1 .2v.2h-.3l-.3-.2M252.8 170.7v1.1M253.9 171.2a.35 .35 0 0 0-.6 0 .35 .35 0 0 0 0 .5 .35 .35 0 0 0 .6-.1M253.9 170.7v1.1"/>
<path d="M256 171.1v.7M256.5 171.1h-.3l-.2 .3M258 171.2a.35 .35 0 0 0-.5 0 .35 .35 0 0 0 0 .5 .35 .35 0 0 0 .5-.1M259.4 171.2a.35 .35 0 0 1 .6 0 .35 .35 0 0 1 0 .5 .35 .35 0 0 1-.6-.1M259.4 171.1v1.1M260.5 170.7v.1zM260.5 171.1v.7M260.8 171.4h.7a.34 .34 0 0 0-.3-.4 .34 .34 0 0 0-.4 .4l.2 .4h.3l.2-.2M262.5 171.2a.37 .37 0 0 0-.6 0 .37 .37 0 0 0 0 .5 .37 .37 0 0 0 .6-.1M262.5 170.7v1.1M263.5 171.1h.4M263.7 170.7v.9l.2 .2"/>
<path d="M266.6 171.2a.35 .35 0 0 0-.6 0 .35 .35 0 0 0 0 .5 .35 .35 0 0 0 .6-.1M266.6 171.1v.7M267 171.3l.3-.2h.3v.7M267 171.1v.7M268 171.1l.3 .7 .3-.7M268.3 171.8l-.4 .4M270.5 171.1h.4M270.7 170.7v.9l.3 .2M271.3 171.3l.3-.2h.3v.7M271.3 170.7v1.1M272.3 171.4h.6a.36 .36 0 0 0-.4-.3 .36 .36 0 0 0-.3 .5 .36 .36 0 0 0 .5 .2l.2-.2M273.3 171.1v.7"/>
<path d="M273.8 171.1h-.3l-.2 .3M275.3 171.2a.35 .35 0 0 0-.5 0 .35 .35 0 0 0 0 .5 .35 .35 0 0 0 .5-.1M276.7 171.3l.3-.2h.3v.7M276.7 171.1v.7M278.3 171.2a.35 .35 0 0 0-.5 0 .35 .35 0 0 0 0 .5 .35 .35 0 0 0 .5-.1M278.7 171.4h.6a.38 .38 0 0 0-.5-.3 .38 .38 0 0 0-.1 .6 .38 .38 0 0 0 .5 .1l.1-.2M279.7 171.1v.7M280.1 171.1h-.2l-.2 .3M280.4 171.3l.3-.2h.3v.7M280.4 171.1v.7M281.5 171.7h.1M292.7 173.1h-105.3v-3.3h105.3v37.7"/>
<path d="M187.4 196.6h105.3M187.4 192.9h105.3M187.4 189.3h105.3M187.4 185.7h105.3M187.4 182.9h41.1M199.1 182.9v17.3M216.9 182.9v17.3M96.6 207.5h196.1M187.4 200.2h105.3M187.4 203.9h105.3M251.4 200.2v3.7M269.1 200.2v3.7"/>
<circle cx="215" cy="171.4" r=".37"/>
<circle cx="221" cy="171.4" r=".37"/>
<circle cx="243.7" cy="171.4" r=".37"/>
<circle cx="246.8" cy="171.4" r=".38"/>
<circle cx="252.1" cy="171.4" r=".37"/>
<circle cx="255.3" cy="171.4" r=".37"/>
<circle cx="258.7" cy="171.4" r=".38"/>
<circle cx="264.6" cy="171.4" r=".37"/>
<circle cx="269.9" cy="171.4" r=".37"/>
<circle cx="276" cy="171.4" r=".38"/>
</g>
<g fill="#767676" stroke="#767676" stroke-width=".21">
<path d="M38.3 166.9v.6h12zM38.3 166.9h12v.6z"/>
<path d="M49.7 167.5v5.4h.6zM49.7 167.5h.6v5.4z"/>
<path d="M38.3 167.5v5.4h.6zM38.3 167.5h.6v5.4z"/>
</g>
<text font-size="5" x="140.7" y="147.8">'A'</text>
<g font-size="4">
<text x="35" y="24.1" transform="rotate(-90 35 24.1)">200</text>
<text x="252.9" y="34.7" transform="rotate(-90 252.9 34.7)">100</text>
<text x="193.4" y="89.9" transform="rotate(40 193.4 89.9)">R3080</text>
<text x="41.2" y="95.6" transform="rotate(-90 41.2 95.6)">3080</text>
<text x="87.7" y="93.6" transform="rotate(-46 87.7 93.6)">R3080</text>
<text x="35" y="96.7" transform="rotate(-90 35 96.7)">3005</text>
<text x="252.9" y="99.6" transform="rotate(-90 252.9 99.6)">3080</text>
<text x="85.5" y="141.3">3220</text>
<text x="199.7" y="140.9">3220</text>
<text x="31.8" y="163.6">50</text>
<text x="40.8" y="163.6">100</text>
<text x="63.7" y="179.4" transform="rotate(-90 63.7 179.4)">150</text>
<text x="40.7" y="188.5">200</text>
</g>
<text font-size="3.5" x="31" y="194.5">DETAIL VIEW OF 'A'</text>
<g font-size="3.4">
<text x="107.9" y="40.9">TRACK FOR SWING GATE</text>
<text x="108.8" y="44.8">(ISMC100X50 NIHVA'S SCOPE)</text>
</g>
<g font-size="2.8">
<text x="260.8" y="176.1">NIHVA TECHNOLOGIES</text>
<text x="265" y="179.2">PVT. LTD.</text>
<text x="280.6" y="179.2">PUNE</text>
</g>
<g font-size="2.5">
<text x="192.7" y="178.5">FOUNDATION OF MANUAL</text>
<text x="192.8" y="181.6">SWING GATE 7.2X1.8m</text>
<text x="229.7" y="188.4">CLIENT - TATA PROJECT</text>
<text x="229.4" y="195.5">SITE LOCATION -MADHEPURA,(M.P)</text>
<text x="229.7" y="192">PROJECT - ALSTOM</text>
<text x="229.1" y="202.9">SCALE: NTS</text>
<text x="229.6" y="199.2">DWG. NO. : NIHVA/17-18/0084</text>
<text x="252.1" y="202.9">WT:</text>
<text x="270.2" y="202.9">SHEET: 01 OF 01</text>
</g>
<g font-size="2.1">
<text x="53.5" y="164.8">ISMC 100X50</text>
<text x="205" y="185.1">SIGN</text>
<text x="219.4" y="185.1">DATE</text>
<text x="261.6" y="185.4">Website:- www.nihva.com</text>
<text x="265" y="183.4">Email:- info@nihva.com</text>
<text x="267.4" y="181.3">Tel : 020 66304033</text>
<text x="201.1" y="191.5">SAGAR P.</text>
<text x="201.2" y="188.3">SURAJ</text>
<text x="218" y="187.9">18/05/17</text>
<text x="218" y="191.5">18/05/17</text>
<text x="201.7" y="198.9">S.S</text>
<text x="218.6" y="199">18/05/17</text>
</g>
<g font-size="1.9">
<text x="188.1" y="191.5">CHECK</text>
<text x="188.2" y="188.2">DRAWN</text>
<text x="188.2" y="195.5">REV.</text>
<text x="188.2" y="199.2">APPROVAL</text>
</g>
<g font-size="1.8">
<text x="188.3" y="202">If any queries contact : projects@nihva.com</text>
<text x="197.1" y="206.2">ALL DIMENSION ARE IN mm</text>
</g>
<text font-size="1.7" x="189.5" y="175.6">TITLE</text>
</svg>
